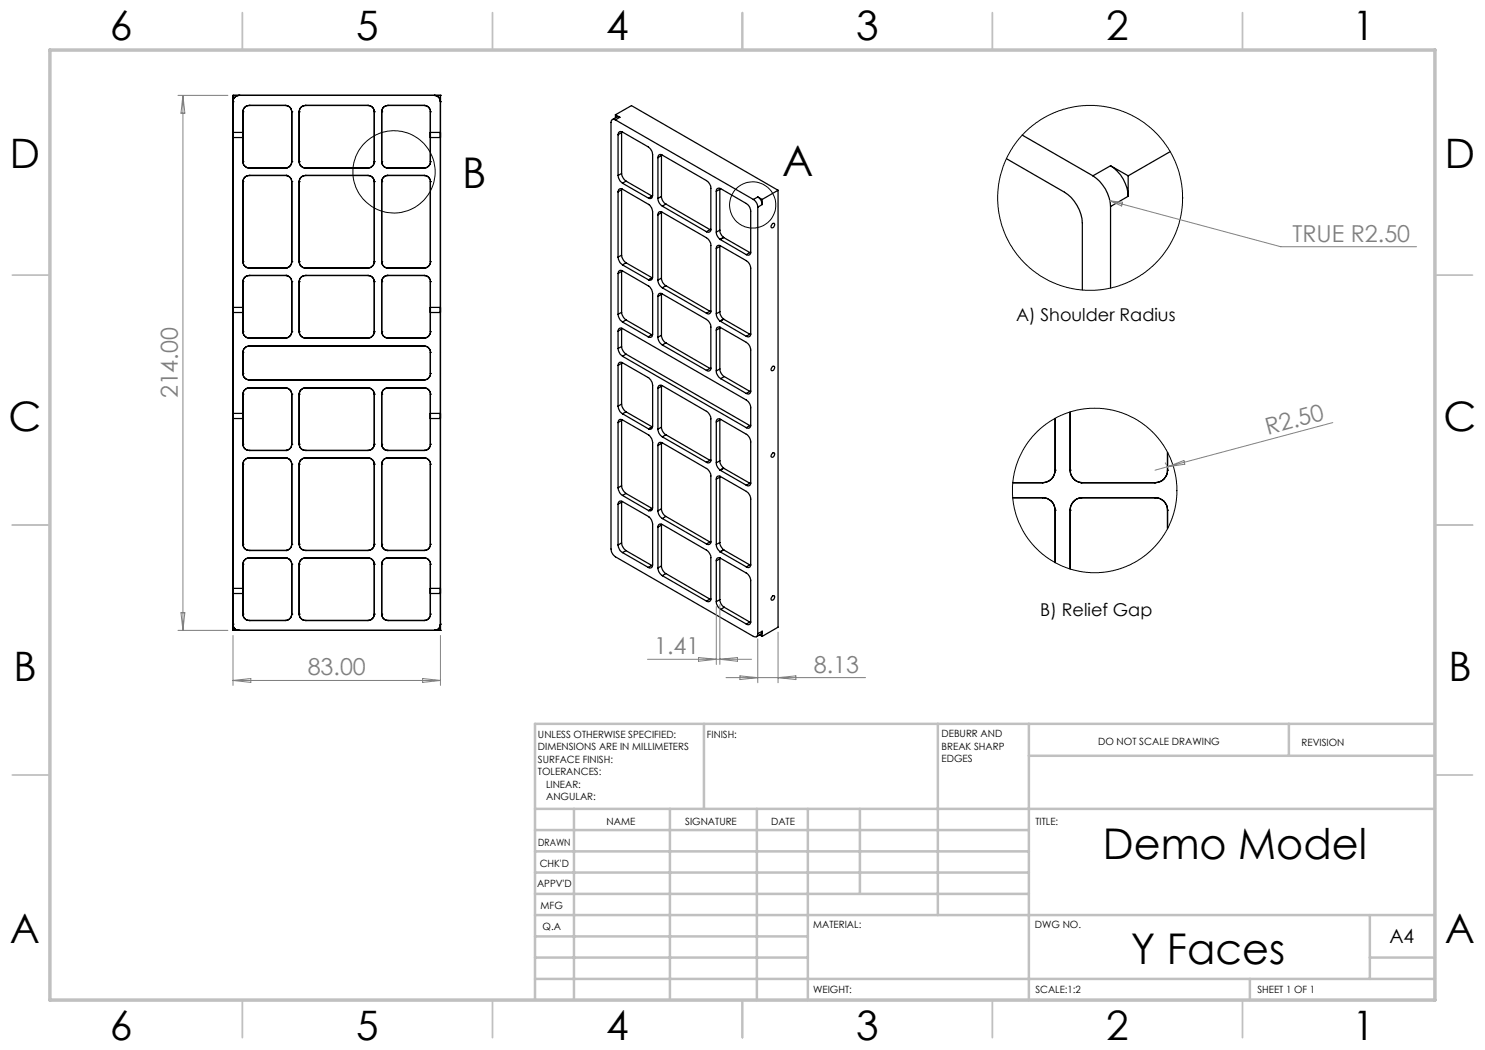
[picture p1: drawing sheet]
<svg xmlns="http://www.w3.org/2000/svg" width="297mm" height="210mm" viewBox="0 0 297 210" stroke-linecap="round" stroke-linejoin="round" font-family="sans-serif">
<g fill="none" stroke="#000" stroke-width=".25">
<path d="M46.6 19.1h.1M46.6 19.1h41.5M46.6 19.1v107M47.8 19.1h.1M47.8 19.1a1.26 1.26 0 0 0-1.2 1.2M86.9 19.1h.1M86.9 19.1a1.26 1.26 0 0 1 1.2 1.2M88.1 19.1h.1M88.1 19.1v107M46.6 20.3h.1M46.6 26.5v1zM46.6 27.5h2"/>
<path d="M46.6 26.5h2M48.6 22.4h.1M48.6 36.3h.1M48.6 32.3h.1M48.6 26.5v1zM48.6 32.3a1.26 1.26 0 0 0 1.2 1.3M48.6 22.4v9.9M48.6 36.3v16M49.8 21.1h.1M49.8 35.1h.1M49.8 33.6h.1M49.8 35.1a1.26 1.26 0 0 0-1.2 1.2"/>
<path d="M49.8 21.1a1.26 1.26 0 0 0-1.2 1.3M49.8 33.6h7.4M49.8 35.1h7.4M49.8 21.1h7.3M57.1 21.1h.1M57.1 21.1a1.26 1.26 0 0 1 1.2 1.3M57.2 33.6h.1M57.2 35.1h.1M57.3 35.1h.1M57.3 33.6h.1M57.3 35.1a1.28 1.28 0 0 1 1 1.2M58.3 22.4h.1"/>
<path d="M58.3 36.3h.1M58.3 32.3h.1M58.3 32.3a1.28 1.28 0 0 1-1 1.3M58.3 22.4v9.9M58.3 36.3v16M59.8 32.3h.1M59.8 22.4h.1M59.8 36.3h.1M59.8 32.3a1.26 1.26 0 0 0 1.3 1.3M59.8 22.4v9.9M59.8 36.3v16M61.1 21.1h.1"/>
<path d="M61.1 33.6h.1M61.1 35.1h.1M61.1 21.1a1.26 1.26 0 0 0-1.3 1.3M61.1 35.1a1.26 1.26 0 0 0-1.3 1.2M61.1 33.6h12.5M61.1 35.1h12.5M61.1 21.1h12.5M73.6 21.1h.1M73.6 35.1h.1M73.6 33.6h.1M73.6 21.1a1.26 1.26 0 0 1 1.3 1.3M73.6 35.1a1.26 1.26 0 0 1 1.3 1.2"/>
<path d="M74.9 22.4h.1M74.9 32.3h.1M74.9 36.3h.1M74.9 32.3a1.26 1.26 0 0 1-1.3 1.3M74.9 22.4v9.9M74.9 36.3v16M76.3 32.3h.1M76.3 22.4h.1M76.3 36.3h.1M76.3 32.3a1.3 1.3 0 0 0 1.1 1.3M76.3 22.4v9.9M76.3 36.3v16"/>
<path d="M77.4 33.6h.1M77.4 35.1h.1M77.4 35.1a1.3 1.3 0 0 0-1.1 1.2M77.5 35.1h.1M77.5 33.6h.1M77.5 33.6h7.3M77.5 35.1h7.3M77.6 21.1h.1M77.6 21.1a1.21 1.21 0 0 0-1.3 1.3M77.6 21.1h7.2M84.8 21.1h.1M84.8 35.1h.1"/>
<path d="M84.8 33.6h.1M84.8 21.1a1.21 1.21 0 0 1 1.3 1.3M84.8 35.1a1.21 1.21 0 0 1 1.3 1.2M86.1 36.3h.1M86.1 32.3h.1M86.1 22.4h.1M86.1 26.5v1zM86.1 32.3a1.21 1.21 0 0 1-1.3 1.3M86.1 27.5h2M86.1 26.5h2M86.1 22.4v9.9M86.1 36.3v16"/>
<path d="M88.1 20.3h.1M88.1 26.5v1zM123.1 24a.54 .54 0 0 0-.6-.1 .54 .54 0 0 0-.3 .6v85.3a2.19 2.19 0 0 0 .9 1.6l27.6 15.9a.54 .54 0 0 0 .6 0 .54 .54 0 0 0 .3-.6M123.1 24l27.6 15.9M123.1 23l3.2-1.9 29.3 17M123.1 23l.9 .5M123.1 23v.6M123.6 26.9a.56 .56 0 0 1 .3-.5 .56 .56 0 0 1 .6 0l5.1 3a2.19 2.19 0 0 1 .9 1.5v8.2a.51 .51 0 0 1-.2 .5 .51 .51 0 0 1-.5 0M123.6 35.1a2.19 2.19 0 0 0 .9 1.5M123.6 38.4a.56 .56 0 0 1 .3-.6 .56 .56 0 0 1 .6 0l5.3 3.1a1.81 1.81 0 0 1 .7 1.5v13a.53 .53 0 0 1-.2 .5 .53 .53 0 0 1-.5 .1M123.6 26.9v8.2M123.6 38.4v13"/>
<path d="M124 23.5l-.5-.2-1 .6M124 23.5l-.9 .5M124.3 34.7a2.21 2.21 0 0 0 .9 1.5M124.3 26.5v8.2M124.3 38v13M124.3 26.5l-.7 .4M124.3 34.7l-.7 .4M124.3 38l-.7 .4M124.4 26.3l-.1 .2M124.4 37.8l-.1 .2M124.5 36.6l5.2 3M125.2 36.2l5.2 3"/>
<path d="M125.2 36.2l-.7 .4M129.7 39.6h.1M130.4 39.2l.1 .1M130.4 39.2l-.7 .4M130.5 39.3h.1M130.5 39.3l-.7 .3M131.6 31.5a.53 .53 0 0 1 .2-.5 .53 .53 0 0 1 .7 0l8.8 5.1a1.91 1.91 0 0 1 .9 1.6v8.1a.55 .55 0 0 1-.3 .6 .55 .55 0 0 1-.6-.1M131.6 39.7a1.91 1.91 0 0 0 .9 1.5M131.6 31.5v8.2M132.3 39.3a1.79 1.79 0 0 0 .9 1.5M132.3 30.9v8.4M132.3 31.1l-.7 .4"/>
<path d="M132.3 39.3l-.7 .4M143.3 38.3a.55 .55 0 0 1 .2-.6 .55 .55 0 0 1 .6 0l5.2 3a1.91 1.91 0 0 1 .8 1.6v8.1a.55 .55 0 0 1-.2 .6 .55 .55 0 0 1-.6-.1M143.3 38.3v8.1M144 37.7v8.3M144 37.8l-.7 .5M150.7 39.9a1.91 1.91 0 0 1 .9 1.5M151.6 39.4a1.79 1.79 0 0 1 .8 1.5M151.6 39.4l.8 .5M151.6 39.4l-.9 .5M152.4 39.9v1M155.6 38.1v87.3l-3.2 1.9M155.6 38.1l-3.2 1.8"/>
<path d="M201.3 31.7l11.6 6.7a7.9 7.9 0 0 1 3.6 6.2v13.4M204.4 27l14.2 8.2M218.6 35.2a7.8 7.8 0 0 1 3.5 6.1M222.1 33.2a7.6 7.6 0 0 1 3.5 6.1M222.1 33.2l3.5 2M222.1 33.2l-3.5 2M225.6 39.3l-3.5 2M225.6 35.2v4.1M234 30.3l-8.4 4.9M48.6 56.3h.1M48.6 52.3h.1M48.6 52.3a1.26 1.26 0 0 0 1.2 1.3"/>
<path d="M48.6 56.3v10M49.8 53.6h.1M49.8 55.1h.1M49.8 55.1a1.26 1.26 0 0 0-1.2 1.2M49.8 53.6h7.4M49.8 55.1h7.4M57.2 53.6h.1M57.2 55.1h.1M57.3 55.1h.1M57.3 53.6h.1M57.3 55.1a1.28 1.28 0 0 1 1 1.2M58.3 56.3h.1"/>
<path d="M58.3 52.3h.1M58.3 52.3a1.28 1.28 0 0 1-1 1.3M58.3 56.3v10M59.8 56.3h.1M59.8 52.3h.1M59.8 52.3a1.26 1.26 0 0 0 1.3 1.3M59.8 56.3v10M61.1 53.6h.1M61.1 55.1h.1M61.1 55.1a1.26 1.26 0 0 0-1.3 1.2M61.1 53.6h12.5M61.1 55.1h12.5"/>
<path d="M73.6 55.1h.1M73.6 53.6h.1M73.6 55.1a1.26 1.26 0 0 1 1.3 1.2M74.9 56.3h.1M74.9 52.3h.1M74.9 52.3a1.26 1.26 0 0 1-1.3 1.3M74.9 56.3v10M76.3 56.3h.1M76.3 52.3h.1M76.3 52.3a1.3 1.3 0 0 0 1.1 1.3M76.3 56.3v10M77.4 55.1h.1"/>
<path d="M77.4 53.6h.1M77.4 55.1a1.3 1.3 0 0 0-1.1 1.2M77.5 55.1h.1M77.5 53.6h.1M77.5 53.6h7.3M77.5 55.1h7.3M84.8 55.1h.1M84.8 53.6h.1M84.8 55.1a1.21 1.21 0 0 1 1.3 1.2M86.1 52.3h.1M86.1 56.3h.1M86.1 52.3a1.21 1.21 0 0 1-1.3 1.3"/>
<path d="M86.1 56.3v10M123.6 54.7a.56 .56 0 0 1 .3-.5 .56 .56 0 0 1 .6 0l5.3 3a1.81 1.81 0 0 1 .7 1.5v8.1a.56 .56 0 0 1-.2 .6 .56 .56 0 0 1-.7 0M123.6 51.4a2.19 2.19 0 0 0 .9 1.6M123.6 54.7v8.2M124.3 51a2.21 2.21 0 0 0 .9 1.6M124.3 54.3v8.2M124.3 51l-.7 .4M124.3 54.3l-.7 .4M124.4 54.1l-.1 .2M124.5 53l5.2 3M125.2 52.6l5.2 3M125.2 52.6l-.7 .4"/>
<path d="M129.7 56h.1M130.4 55.6h.1M130.4 55.6l-.7 .4M130.5 55.6h.1M130.5 55.6l-.7 .4M131.6 59.3a.53 .53 0 0 1 .2-.6 .53 .53 0 0 1 .7 .1l8.8 5.1a1.91 1.91 0 0 1 .9 1.5v8.2a.53 .53 0 0 1-.3 .6 .53 .53 0 0 1-.6-.1M131.6 43a.53 .53 0 0 1 .2-.6 .53 .53 0 0 1 .7 .1l8.8 5a1.91 1.91 0 0 1 .9 1.6v13.1a.53 .53 0 0 1-.3 .5 .53 .53 0 0 1-.6-.1M131.6 56a1.91 1.91 0 0 0 .9 1.6M131.6 43v13M131.6 59.3v8.1M132.3 55.6a1.79 1.79 0 0 0 .9 1.5M132.3 42.4v13.2"/>
<path d="M132.3 58.7v8.4M132.3 42.5l-.7 .5M132.3 55.6l-.7 .4M132.3 58.9l-.7 .4M132.5 41.2l8.8 5.1M132.5 57.6l8.8 5M133.2 40.8l8.8 5.1M133.2 40.8l-.7 .4M133.2 57.1l8.8 5.2M133.2 57.1l-.7 .5M142 45.9l.2 .1M142 45.9l-.7 .4"/>
<path d="M143.3 46.4a1.91 1.91 0 0 0 .7 1.5M143.3 49.7a.53 .53 0 0 1 .2-.5 .53 .53 0 0 1 .5-.1l5.3 3a1.91 1.91 0 0 1 .8 1.6v13a.55 .55 0 0 1-.2 .6 .55 .55 0 0 1-.6 0M143.3 49.7v13.1M144 46a2.08 2.08 0 0 0 .7 1.5M144 49.1v.2M144 49.3v13.1M144 46l-.7 .4M144 49.3l-.7 .4M144 47.9h.1M144 47.9l5.3 3M144.7 47.5h.1M144.7 47.5l-.7 .4"/>
<path d="M144.7 47.5l5.3 3M150 50.5l.1 .1M150 50.5l-.7 .4M151.6 41.4v85.3M152.4 40.9l-.8 .5M154.4 44.8l.3-.1a.48 .48 0 0 1 .1 .6 .48 .48 0 0 1-.6 .2zM222.1 41.3v16.3M46.6 61.5v1zM46.6 62.5h2M46.6 61.5h2M48.6 70.5h.1M48.6 74.7h.1"/>
<path d="M48.6 66.3h.1M48.6 78.8h.1M48.6 61.5v1zM48.6 74.7a1.33 1.33 0 0 0 1.2 1.3M48.6 66.3a1.26 1.26 0 0 0 1.2 1.3M48.6 70.5v4.2M48.6 78.8v10.1M49.8 69.2h.1M49.8 76h.1M49.8 67.6h.1M49.8 77.6h.1M49.8 69.2a1.33 1.33 0 0 0-1.2 1.3"/>
<path d="M49.8 77.6a1.26 1.26 0 0 0-1.2 1.2M49.8 76h35M49.8 69.2h35M49.8 67.6h7.3M49.8 77.6h7.3M57.1 67.6h.1M57.1 77.6h.1M57.1 77.6a1.26 1.26 0 0 1 1.2 1.2M58.3 66.3h.1M58.3 78.8h.1M58.3 66.3a1.26 1.26 0 0 1-1.2 1.3M58.3 78.8v10.1"/>
<path d="M59.8 66.3h.1M59.8 78.8h.1M59.8 66.3a1.26 1.26 0 0 0 1.3 1.3M59.8 78.8v10.1M61.1 67.6h.1M61.1 77.6h.1M61.1 77.6a1.26 1.26 0 0 0-1.3 1.2M61.1 67.6h12.5M61.1 77.6h12.5M73.6 67.6h.1M73.6 77.6h.1M73.6 77.6a1.26 1.26 0 0 1 1.3 1.2"/>
<path d="M74.9 66.3h.1M74.9 78.8h.1M74.9 66.3a1.26 1.26 0 0 1-1.3 1.3M74.9 78.8v10.1M76.3 66.3h.1M76.3 78.8h.1M76.3 66.3a1.21 1.21 0 0 0 1.3 1.3M76.3 78.8v10.1M77.6 67.6h.1M77.6 77.6h.1M77.6 77.6a1.21 1.21 0 0 0-1.3 1.2M77.6 67.6h7.2"/>
<path d="M77.6 77.6h7.2M84.8 76h.1M84.8 69.2h.1M84.8 67.6h.1M84.8 77.6h.1M84.8 77.6a1.21 1.21 0 0 1 1.3 1.2M84.8 69.2a1.26 1.26 0 0 1 1.3 1.3M86.1 70.5h.1M86.1 74.7h.1M86.1 66.3h.1M86.1 78.8h.1M86.1 61.5v1z"/>
<path d="M86.1 74.7a1.26 1.26 0 0 1-1.3 1.3M86.1 66.3a1.21 1.21 0 0 1-1.3 1.3M86.1 62.5h2M86.1 61.5h2M86.1 70.5v4.2M86.1 78.8v10.1M88.1 61.5v1zM123.6 69.7a2.19 2.19 0 0 0 .9 1.6M123.6 66.2a.56 .56 0 0 1 .3-.5 .56 .56 0 0 1 .6 0l24.8 14.3a1.91 1.91 0 0 1 .8 1.6v3.4a.55 .55 0 0 1-.2 .6 .55 .55 0 0 1-.6-.1M123.6 62.9a2.19 2.19 0 0 0 .9 1.5M123.6 73.1a.54 .54 0 0 1 .3-.6 .54 .54 0 0 1 .6 .1l5.1 2.9a2.21 2.21 0 0 1 .9 1.5v8.2a.53 .53 0 0 1-.2 .6 .53 .53 0 0 1-.5 0M123.6 66.2v3.5"/>
<path d="M123.6 73.1v8.1M124.3 69.3a2.21 2.21 0 0 0 .9 1.5M124.3 62.5a2.21 2.21 0 0 0 .9 1.5M124.3 65.8v3.5M124.3 72.7v8.1M124.3 62.5l-.7 .4M124.3 65.8l-.7 .4M124.3 69.3l-.7 .4M124.3 72.7l-.7 .4M124.4 65.6l-.1 .2M124.4 72.5l-.1 .2M124.5 71.3l24.8 14.2"/>
<path d="M124.5 64.4l5.1 3M125.2 64l5.2 2.9M125.2 70.8l24.8 14.3M125.2 70.8l-.7 .5M125.2 64l-.7 .4M130.4 66.9l.1 .1M130.4 66.9l-.8 .5M131.6 67.4a1.91 1.91 0 0 0 .9 1.6M131.6 77.7a.55 .55 0 0 1 .2-.6 .55 .55 0 0 1 .7 0l8.8 5.2a1.92 1.92 0 0 1 .9 1.5v8.2a.53 .53 0 0 1-.3 .5 .53 .53 0 0 1-.6 0M131.6 77.7v8.1M132.3 67.1a1.79 1.79 0 0 0 .9 1.5M132.3 77.1v8.3"/>
<path d="M132.3 67.1l-.7 .3M132.3 77.2l-.7 .5M132.5 69l8.8 5.1M133.2 68.6l8.8 5.1M133.2 68.6l-.7 .4M142 62.3h.2M142 62.3l-.7 .3M142 73.7l.2 .1M142 73.7l-.7 .4M143.3 66a.51 .51 0 0 1 .2-.5 .51 .51 0 0 1 .5 0l5.3 3a1.91 1.91 0 0 1 .8 1.5v8.2a.55 .55 0 0 1-.2 .5 .55 .55 0 0 1-.6 0M143.3 74.2a1.91 1.91 0 0 0 .8 1.5M143.3 62.8a1.91 1.91 0 0 0 .7 1.4"/>
<path d="M143.3 66v8.2M144 62.4a2.08 2.08 0 0 0 .7 1.4M144 73.8a1.92 1.92 0 0 0 .9 1.5M144 65.4v.2M144 65.6v8.2M144 62.4l-.7 .4M144 65.6l-.7 .4M144 73.8l-.7 .4M144 64.2h.1M144 64.2l5.3 3.1M144.1 75.7l5.2 3M144.7 63.8h.1"/>
<path d="M144.7 63.8l-.7 .4M144.7 63.8l5.3 3M144.9 75.3l5.1 3M144.9 75.3l-.8 .4M150 66.8l.1 .1M150 66.8l-.7 .5M150 78.3h.1M150 78.3l-.7 .4M154.4 73.4l.3-.2a.48 .48 0 0 1 .1 .6 .48 .48 0 0 1-.6 .2zM46.6 82.7v1zM46.6 83.7h2M46.6 82.7h2"/>
<path d="M48.6 92.8h.1M48.6 88.9h.1M48.6 88.9a1.26 1.26 0 0 0 1.2 1.2M48.6 82.7v1zM48.6 92.8v16.1M49.8 91.6h.1M49.8 90.1h.1M49.8 91.6a1.26 1.26 0 0 0-1.2 1.2M49.8 91.6h7.4M49.8 90.1h7.4M57.2 90.1h.1M57.2 91.6h.1"/>
<path d="M57.3 91.6h.1M57.3 90.1h.1M57.3 91.6a1.28 1.28 0 0 1 1 1.2M58.3 92.8h.1M58.3 88.9h.1M58.3 88.9a1.28 1.28 0 0 1-1 1.2M58.3 92.8v16.1M59.8 88.9h.1M59.8 92.8h.1M59.8 88.9a1.26 1.26 0 0 0 1.3 1.2M59.8 92.8v16.1M61.1 90.1h.1"/>
<path d="M61.1 91.6h.1M61.1 91.6a1.26 1.26 0 0 0-1.3 1.2M61.1 91.6h12.5M61.1 90.1h12.5M73.6 90.1h.1M73.6 91.6h.1M73.6 91.6a1.26 1.26 0 0 1 1.3 1.2M74.9 88.9h.1M74.9 92.8h.1M74.9 88.9a1.26 1.26 0 0 1-1.3 1.2M74.9 92.8v16.1M76.3 92.8h.1"/>
<path d="M76.3 88.9h.1M76.3 88.9a1.3 1.3 0 0 0 1.1 1.2M76.3 92.8v16.1M77.4 91.6h.1M77.4 90.1h.1M77.4 91.6a1.3 1.3 0 0 0-1.1 1.2M77.5 91.6h.1M77.5 90.1h.1M77.5 91.6h7.3M77.5 90.1h7.3M84.8 91.6h.1M84.8 90.1h.1"/>
<path d="M84.8 91.6a1.21 1.21 0 0 1 1.3 1.2M86.1 92.8h.1M86.1 88.9h.1M86.1 82.7v1zM86.1 88.9a1.21 1.21 0 0 1-1.3 1.2M86.1 83.7h2M86.1 82.7h2M86.1 92.8v16.1M88.1 82.7v1zM123.6 84.5a.54 .54 0 0 1 .3-.6 .54 .54 0 0 1 .6 .1l5.3 3a1.95 1.95 0 0 1 .7 1.5v13.1a.55 .55 0 0 1-.2 .5 .55 .55 0 0 1-.6 0M123.6 97.6a2.03 2.03 0 0 0 .9 1.5M123.6 81.2a2.03 2.03 0 0 0 .9 1.6"/>
<path d="M123.6 84.5v13.1M124.3 80.8a2.19 2.19 0 0 0 .9 1.6M124.3 97.1a2.19 2.19 0 0 0 .9 1.6M124.3 84.1v13M124.3 80.8l-.7 .4M124.3 84.1l-.7 .4M124.3 97.1l-.7 .5M124.4 83.9l-.1 .2M124.5 99.1l5.2 3M124.5 82.8l5.2 3M125.2 98.7l5.3 3M125.2 82.4l5.2 3"/>
<path d="M125.2 82.4l-.7 .4M125.2 98.7l-.7 .4M129.7 85.8h.1M130.4 85.4h.1M130.4 85.4l-.7 .4M130.5 85.4h.1M130.5 85.4l-.7 .4M131.6 85.8a1.91 1.91 0 0 0 .9 1.6M131.6 89.1a.55 .55 0 0 1 .2-.6 .55 .55 0 0 1 .7 .1l8.8 5.1a1.92 1.92 0 0 1 .9 1.5v13.1a.53 .53 0 0 1-.3 .6 .53 .53 0 0 1-.6-.1M131.6 89.1v13.1M132.3 85.4a1.92 1.92 0 0 0 .9 1.6M132.3 88.5v13.3"/>
<path d="M132.3 85.4l-.7 .4M132.3 88.7l-.7 .4M132.5 87.4l8.8 5.1M133.2 87l8.8 5.1M133.2 87l-.7 .4M142 92.1h.2M142 92.1l-.7 .4M143.3 95.8a.51 .51 0 0 1 .2-.5 .51 .51 0 0 1 .5 0l5.3 3a1.91 1.91 0 0 1 .8 1.5v13.1a.53 .53 0 0 1-.2 .6 .53 .53 0 0 1-.6-.1M143.3 84.4a.54 .54 0 0 1 .2-.6 .54 .54 0 0 1 .6 .1l5.2 2.9a1.91 1.91 0 0 1 .8 1.6v8.1a.53 .53 0 0 1-.2 .6 .53 .53 0 0 1-.6-.1M143.3 92.6a1.91 1.91 0 0 0 .7 1.4M143.3 84.4v8.2M143.3 95.8v13.1"/>
<path d="M144 92.2a2.08 2.08 0 0 0 .7 1.4M144 83.8v8.4M144 95.2v13.3M144 84l-.7 .4M144 92.2l-.7 .4M144 95.4l-.7 .4M144 94h.1M144 94l5.3 3M144.7 93.6v.1M144.7 93.6l-.7 .4M144.7 93.7l5.3 3M144.7 93.7l-.7 .3"/>
<path d="M150 85.1l.1 .1M150 85.1l-.7 .4M150 96.7h.1M150 96.7l-.7 .3M154.4 90.7l.3-.2a.48 .48 0 0 1 .1 .7 .48 .48 0 0 1-.6 .2zM202.5 99.5h6M202.6 96.5h5.9M208.5 99.5h.1M208.5 96.5h.1M208.5 99.5a2.47 2.47 0 0 1 2.5 2.6M211 94h.1M211 94a2.53 2.53 0 0 1-2.5 2.5"/>
<path d="M211 83.7v10.3M214 94h.1M214 94a2.5 2.5 0 0 0 2.1 2.5M214 82.4v11.6M216.1 96.5h.1M216.1 99.5h.1M216.1 99.5h.2M216.1 99.5a2.5 2.5 0 0 0-2.1 2.6M216.1 96.5h.2M216.3 99.5h.1M216.3 96.5h.1M216.3 96.5h14.7"/>
<path d="M216.3 99.5h14.7M231 99.5h.1M231 96.5h.1M231 99.5a2.41 2.41 0 0 1 2.5 2.6M233.5 94h.1M233.5 94a2.47 2.47 0 0 1-2.5 2.5M233.5 90.5v3.5M46.6 117.7v1zM46.6 118.7h2M46.6 117.7h2M48.6 112.8h.1M48.6 108.9h.1"/>
<path d="M48.6 117.7v1zM48.6 108.9a1.26 1.26 0 0 0 1.2 1.2M48.6 112.8v10M49.8 110.1h.1M49.8 111.6h.1M49.8 111.6a1.33 1.33 0 0 0-1.2 1.2M49.8 110.1h7.4M49.8 111.6h7.4M57.2 110.1h.1M57.2 111.6h.1M57.3 110.1h.1M57.3 111.6h.1"/>
<path d="M57.3 111.6a1.28 1.28 0 0 1 1 1.2M58.3 112.8h.1M58.3 108.9h.1M58.3 108.9a1.28 1.28 0 0 1-1 1.2M58.3 112.8v10M59.8 108.9h.1M59.8 112.8h.1M59.8 108.9a1.26 1.26 0 0 0 1.3 1.2M59.8 112.8v10M61.1 110.1h.1M61.1 111.6h.1M61.1 111.6a1.33 1.33 0 0 0-1.3 1.2"/>
<path d="M61.1 110.1h12.5M61.1 111.6h12.5M73.6 111.6h.1M73.6 110.1h.1M73.6 111.6a1.33 1.33 0 0 1 1.3 1.2M74.9 112.8h.1M74.9 108.9h.1M74.9 108.9a1.26 1.26 0 0 1-1.3 1.2M74.9 112.8v10M76.3 112.8h.1M76.3 108.9h.1M76.3 108.9a1.3 1.3 0 0 0 1.1 1.2"/>
<path d="M76.3 112.8v10M77.4 111.6h.1M77.4 110.1h.1M77.4 111.6a1.3 1.3 0 0 0-1.1 1.2M77.5 111.6h.1M77.5 110.1h.1M77.5 111.6h-.1M77.5 110.1h7.3M77.5 111.6h7.3M84.8 111.6h.1M84.8 110.1h.1M84.8 111.6a1.26 1.26 0 0 1 1.3 1.2"/>
<path d="M86.1 112.8h.1M86.1 108.9h.1M86.1 108.9a1.21 1.21 0 0 1-1.3 1.2M86.1 117.7v1zM86.1 118.7h2M86.1 117.7h2M86.1 112.8v10M88.1 117.7v1zM123.6 100.9a.54 .54 0 0 1 .3-.6 .54 .54 0 0 1 .6 0l5.2 3.1a1.94 1.94 0 0 1 .8 1.4v8.2a.54 .54 0 0 1-.2 .5 .54 .54 0 0 1-.7 0M123.6 109a2.03 2.03 0 0 0 .9 1.5M123.6 100.9v8.1M124.3 108.6a2.19 2.19 0 0 0 .9 1.5"/>
<path d="M124.3 100.4v8.2M124.3 100.4l-.7 .5M124.3 108.6l-.7 .4M124.4 100.3l-.1 .1M124.5 110.5l5.1 3M125.2 110.1l5.2 3M125.2 110.1l-.7 .4M130.4 113.1l.1 .1M130.4 113.1l-.8 .4M130.5 101.7h.1M130.5 101.7l-.8 .4M131.6 105.4a.55 .55 0 0 1 .2-.5 .55 .55 0 0 1 .7 0l8.8 5.1a1.92 1.92 0 0 1 .9 1.5v8.2a.53 .53 0 0 1-.3 .6 .53 .53 0 0 1-.6-.1"/>
<path d="M131.6 113.6a1.91 1.91 0 0 0 .9 1.5M131.6 102.2a1.91 1.91 0 0 0 .9 1.5M131.6 105.4v8.2M132.3 101.8a1.92 1.92 0 0 0 .9 1.5M132.3 113.2a1.92 1.92 0 0 0 .9 1.5M132.3 104.8v8.4M132.3 101.8l-.7 .4M132.3 105l-.7 .4M132.3 113.2l-.7 .4M132.5 115.1l8.8 5.1M132.5 103.7l8.8 5.1M133.2 103.3l8.8 5.1"/>
<path d="M133.2 114.7l8.8 5.1M133.2 103.3l-.7 .4M133.2 114.7l-.7 .4M142 108.4l.2 .1M142 108.4l-.7 .4M142 119.8l.2 .1M142 119.8l-.7 .4M143.3 112.2a.52 .52 0 0 1 .2-.6 .52 .52 0 0 1 .5 0l5.3 3a1.92 1.92 0 0 1 .8 1.5v8.2a.53 .53 0 0 1-.2 .6 .53 .53 0 0 1-.6-.1M143.3 108.9a1.91 1.91 0 0 0 .7 1.4M143.3 112.2v8.1M144 108.5a2.08 2.08 0 0 0 .7 1.5M144 119.9a1.92 1.92 0 0 0 .9 1.6"/>
<path d="M144 111.6v.2M144 111.8v8.1M144 108.5l-.7 .4M144 111.8l-.7 .4M144 119.9l-.7 .4M144 110.3v.1M144 110.4l5.3 3M144.7 110h.1M144.7 110l-.7 .3M144.7 110l5.3 3M144.7 110l-.7 .4M150 113l.1 .1"/>
<path d="M150 113l-.7 .4M154.4 119.3l.3-.2a.48 .48 0 0 1 .1 .6 .48 .48 0 0 1-.6 .2zM211 102.1h.1M211 102.1v10.4M214 102.1h.1M214 102.1v11.7M233.5 102.1h.1M233.5 102.1v3.6M46.6 126.1h.1M46.6 124.8h.1M46.6 124.8a1.21 1.21 0 0 0 1.2 1.3M46.6 126.1h41.5"/>
<path d="M47.8 126.1h.1M48.6 122.8h.1M48.6 122.8a1.33 1.33 0 0 0 1.2 1.3M49.8 124.1h.1M49.8 124.1h7.3M57.1 124.1h.1M58.3 122.8h.1M58.3 122.8a1.33 1.33 0 0 1-1.2 1.3M59.8 122.8h.1M59.8 122.8a1.33 1.33 0 0 0 1.3 1.3M61.1 124.1h.1M61.1 124.1h12.5"/>
<path d="M73.6 124.1h.1M74.9 122.8h.1M74.9 122.8a1.33 1.33 0 0 1-1.3 1.3M76.3 122.8h.1M76.3 122.8a1.26 1.26 0 0 0 1.3 1.3M77.6 124.1h.1M77.6 124.1h7.2M84.8 124.1h.1M86.1 122.8h.1M86.1 122.8a1.26 1.26 0 0 1-1.3 1.3M86.9 126.1h.1M88.1 124.8h.1"/>
<path d="M88.1 126.1h.1M88.1 124.8a1.21 1.21 0 0 1-1.2 1.3M143.3 120.3a1.91 1.91 0 0 0 .8 1.6M144.1 121.9l5.2 2.9M144.9 121.5l5.1 2.9M144.9 121.5l-.8 .4M150 124.4l.1 .1M150 124.4l-.7 .4M151.9 127l.5 .3M152.4 126.3l-.1 .4-1 .6M152.4 126.3v1M152.4 126.3l-.8 .4"/>
</g>
<g fill="none" stroke="#000" stroke-width=".2">
<circle cx="78.8" cy="34.4" r="8.2"/>
<circle cx="218" cy="39.6" r="18.5"/>
<circle cx="150.5" cy="41" r="4.6"/>
<circle cx="218.9" cy="98.1" r="16.4"/>
</g>
<g fill="none" stroke="#808080" stroke-width=".2">
<path d="M35.6 19.1h10M36.6 19.1v107M36.6 19.1l.4 3.5h-.8zM222 40.2l34.2 9.1h27.1M222 40.2l2.5 .3-.2 .7zM233 92.5l.3 .6M233.4 93.4l-2.4 .6M233.4 93.4l3.4-1.3 .2 .7zM266.6 84.5l-33.2 8.9M35.6 126.1h10M36.2 122.5h.8l-.4 3.6zM46.6 127.1v10"/>
<path d="M46.6 136.1h41.5M46.6 136.1l3.6-.4v.8zM84.5 135.7l3.6 .4-3.6 .4zM88.1 127.1v10M129.5 131.9h20.8M139.7 131.5l3.6 .4-3.6 .3zM143.3 121.3v11.6M144 120.9v12M144 131.9l3.5-.4v.7zM145.2 135.5h27.9M148 135.2l3.6 .3-3.6 .4zM151.6 127.8v8.8"/>
<path d="M155.6 126.4v10.2M155.6 135.5l3.6-.3v.7z"/>
</g>
<g fill="none" stroke="#c0c0c0" stroke-width=".35">
<path d="M48.5 2.5v7.5M98.5 2.5v7.5M148.5 2.5v7.5M198.5 2.5v7.5M248.5 2.5v7.5M2.5 55h7.5M287 55h7.5M2.5 105h7.5M287 105h7.5M2.5 155h7.5M287 155h7.5M48.5 200v7.5"/>
<path d="M98.5 200v7.5M148.5 200v7.5M198.5 200v7.5M248.5 200v7.5"/>
</g>
<g fill="none" stroke="#c0c0c0" stroke-width=".5">
<path d="M140.8 144.8v17M187.6 144.8v38.2M205.8 144.8v55.2M205.8 151.2h81.2M257.8 144.8v6.4M287 144.8h-180v55.2M107 161.8h180M107 178.8h98.8M107 174.5h98.8M107 170.3h98.8M107 166h98.8M114.8 161.8v38.2"/>
<path d="M134 161.8v38.2M151.4 161.8v38.2M161.6 161.8v38.2M172 161.8v17M107 195.8h180M107 191.5h54.6M107 187.3h54.6M107 183h180M250 195.8v4.2M274 191.5h13M274 183v12.8"/>
</g>
<path d="M10 10h277v190h-277z" fill="none" stroke="#c0c0c0" stroke-width=".7"/>
<g font-size="8.5">
<text x="156.5" y="35.1">A</text>
<text x="92.4" y="37.6">B</text>
<text x="220.6" y="171.8">Demo Model</text>
<text x="226.2" y="192.7">Y Faces</text>
</g>
<g font-size="8.1">
<text x="22" y="8">6</text>
<text x="71.2" y="8">5</text>
<text x="121.2" y="8">4</text>
<text x="171.3" y="8">3</text>
<text x="221.3" y="8">2</text>
<text x="270.5" y="8">1</text>
<text x="2" y="33.6">D</text>
<text x="289" y="33.6">D</text>
<text x="1.7" y="86.1">C</text>
<text x="288.7" y="86.1">C</text>
<text x="2.7" y="136.1">B</text>
<text x="289.7" y="136.1">B</text>
<text x="2" y="188.6">A</text>
<text x="289" y="188.6">A</text>
<text x="22" y="208">6</text>
<text x="71.2" y="208">5</text>
<text x="121.2" y="208">4</text>
<text x="171.3" y="208">3</text>
<text x="221.3" y="208">2</text>
<text x="270.5" y="208">1</text>
</g>
<g font-size="4.7" fill="#808080">
<text x="258.5" y="48.3">TRUE R2.50</text>
<text x="35.6" y="79.7" transform="rotate(-90 35.6 79.7)">214.00</text>
<text x="253.6" y="86.9" transform="rotate(-15 253.6 86.9)">R2.50</text>
<text x="130.8" y="130.8">1.41</text>
<text x="61.5" y="135.1">83.00</text>
<text x="162.8" y="134.5">8.13</text>
</g>
<text font-size="3.9" x="277.9" y="188.5">A4</text>
<g font-size="3.5">
<text x="203.2" y="64.2">A) Shoulder Radius</text>
<text x="208.1" y="123.2">B) Relief Gap</text>
</g>
<g font-size="2">
<text x="107.6" y="147.6">UNLESS OTHERWISE SPECIFIED:</text>
<text x="141.4" y="147.6">FINISH:</text>
<text x="188.3" y="147.5">DEBURR AND</text>
<text x="188.3" y="150">BREAK SHARP</text>
<text x="219.6" y="149">DO NOT SCALE DRAWING</text>
<text x="260.3" y="149.2">REVISION</text>
<text x="107.6" y="150.1">DIMENSIONS ARE IN MILLIMETERS</text>
<text x="107.6" y="152.6">SURFACE FINISH:</text>
<text x="107.6" y="155.1">TOLERANCES:</text>
<text x="188.3" y="152.5">EDGES</text>
<text x="109.2" y="157.6">LINEAR:</text>
<text x="109.2" y="160.1">ANGULAR:</text>
<text x="121.3" y="165">NAME</text>
<text x="137" y="164.9">SIGNATURE</text>
<text x="154.2" y="164.9">DATE</text>
<text x="207.1" y="164.9">TITLE:</text>
<text x="107.6" y="169.1">DRAWN</text>
<text x="107.9" y="173.3">CHK'D</text>
<text x="107.4" y="177.4">APPV'D</text>
<text x="108.1" y="181.8">MFG</text>
<text x="108.5" y="186">Q.A</text>
<text x="162.6" y="185.5">MATERIAL:</text>
<text x="207" y="185.5">DWG NO.</text>
<text x="162.6" y="198.5">WEIGHT:</text>
<text x="207.1" y="198.6">SCALE:1:2</text>
<text x="251.5" y="198.6">SHEET 1 OF 1</text>
</g>
</svg>
